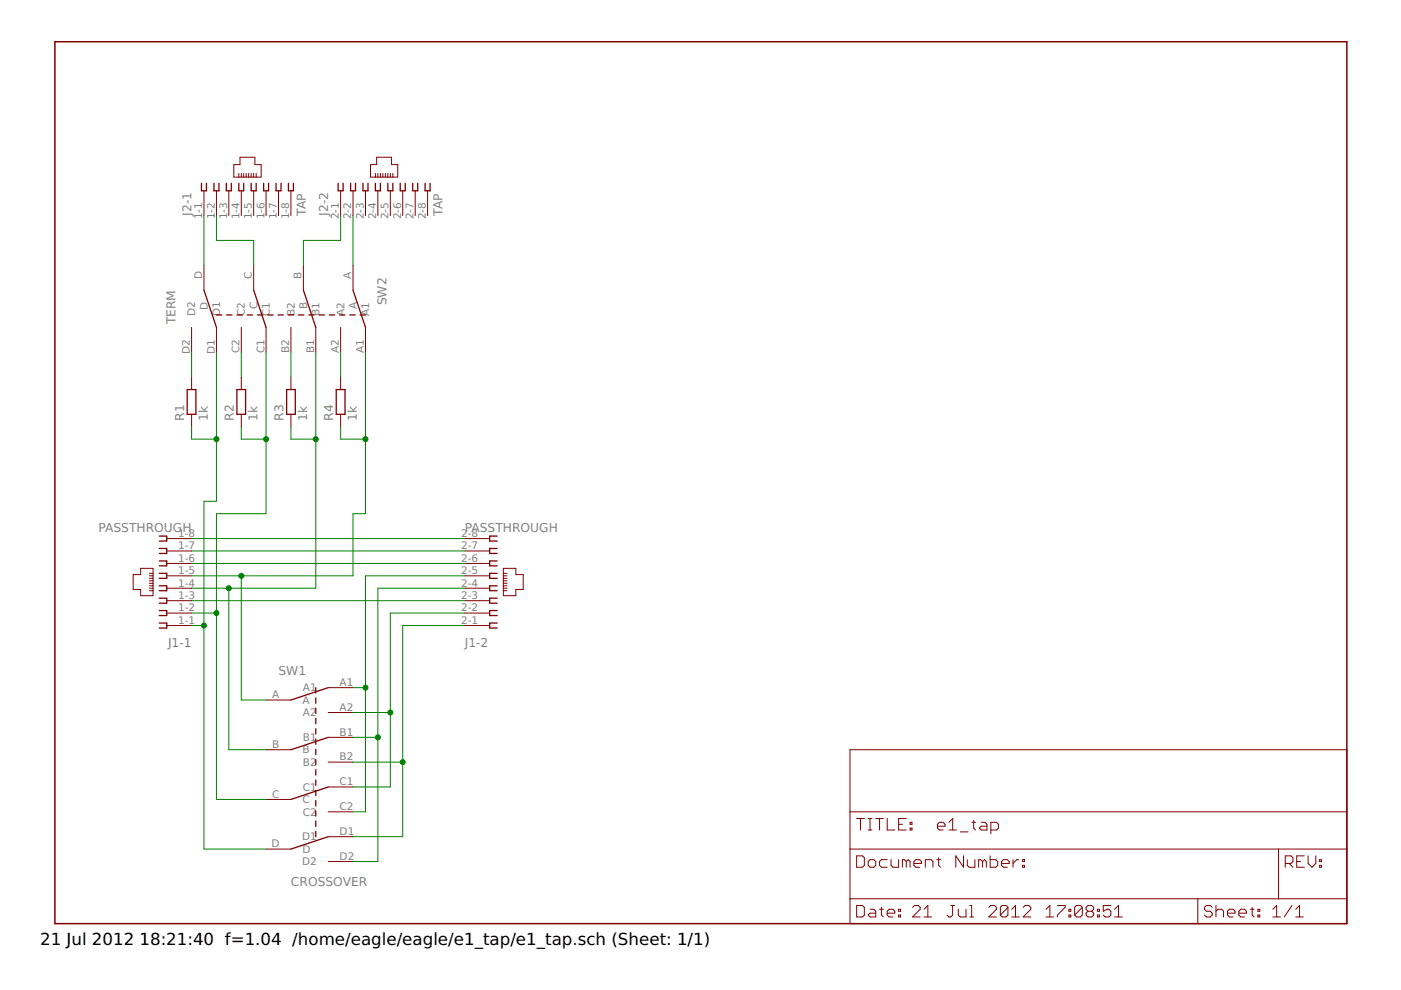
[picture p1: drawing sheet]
<svg xmlns="http://www.w3.org/2000/svg" width="297mm" height="210mm" viewBox="0 0 297 210" stroke-linecap="round" stroke-linejoin="round" font-family="sans-serif">
<g fill="none" stroke="#800000" stroke-width=".28">
<path d="M42.7 38.9v1.5h1.1v-1.5M45.4 38.9v1.5h1v-1.5M48 38.9v1.5h1v-1.5M50.6 38.9v1.5h1.1v-1.5M53.3 38.9v1.5h1v-1.5M55.9 38.9v1.5h1v-1.5M58.5 38.9v1.5h1.1v-1.5M61.2 38.9v1.5h1v-1.5M71.7 38.9v1.5h1v-1.5M74.3 38.9v1.5h1.1v-1.5M77 38.9v1.5h1v-1.5M79.6 38.9v1.5h1v-1.5"/>
<path d="M82.2 38.9v1.5h1.1v-1.5M84.9 38.9v1.5h1v-1.5M87.5 38.9v1.5h1.1v-1.5M90.1 38.9v1.5h1.1v-1.5M43.2 61.5l2.7 7.9M45.9 66.8h1.1M48 66.8h1.2M50.2 66.8h1.2M52.4 66.8h1.2M53.8 61.5l2.6 7.9M54.6 66.8h1.1M56.8 66.8h1.1"/>
<path d="M58.9 66.8h1.2M61.1 66.8h1.2M63.3 66.8h1.1M64.3 61.5l2.7 7.9M65.5 66.8h1.1M67.6 66.8h1.2M69.8 66.8h1.2M72 66.8h1.1M74.2 66.8h1.1M74.8 61.5l2.7 7.9M76.3 66.8h1.2M39.7 82.6h1.8v5.2h-1.8z"/>
<path d="M50.2 82.6h1.9v5.2h-1.9zM60.8 82.6h1.8v5.2h-1.8zM71.3 82.6h1.9v5.2h-1.9zM33.8 113.7h1.5v1h-1.5M33.8 116.3h1.5v1h-1.5M33.8 118.9h1.5v1.1h-1.5M105.4 118.9h-1.6v1.1h1.6M105.4 116.3h-1.6v1h1.6M105.4 113.7h-1.6v1h1.6M33.8 132.1h1.5v1.1h-1.5M33.8 121.6h1.5v1h-1.5M33.8 124.2h1.5v1h-1.5"/>
<path d="M33.8 126.8h1.5v1.1h-1.5M33.8 129.5h1.5v1h-1.5M105.4 132.1h-1.6v1.1h1.6M105.4 129.5h-1.6v1h1.6M105.4 126.8h-1.6v1.1h1.6M105.4 124.2h-1.6v1h1.6M105.4 121.6h-1.6v1h1.6M67 145.8v1.1M67 148v1.1M67 150.1v1.2M67 152.3v1.2M67 154.5v1.1"/>
<path d="M67 156.7v1.1M67 158.9v1.1M69.6 145.8l-7.9 2.6M69.6 156.3l-7.9 2.7M67 161v1.2M67 163.2v1.1M67 165.4v1.1M67 167.6v1.1M67 169.7v1.2M67 171.9v1.1M67 174.1v1.1M67 176.3v1.1"/>
<path d="M69.6 166.9l-7.9 2.6M69.6 177.4l-7.9 2.6"/>
</g>
<g fill="none" stroke="#800000" stroke-width=".21">
<path d="M50.6 36.8v.7M50.9 33.3h3.1v1.6h1.4v2.6h-5.8v-2.6h1.3zM51.2 36.8v.7M51.7 36.8v.7M52.2 36.8v.7M52.7 36.8v.7M53.3 36.8v.7M53.8 36.8v.7M54.3 36.8v.7M79.6 36.8v.7M79.9 33.3h3.1v1.6h1.3v2.6h-5.8v-2.6h1.4zM80.1 36.8v.7"/>
<path d="M80.6 36.8v.7M81.2 36.8v.7M81.7 36.8v.7M82.2 36.8v.7M82.8 36.8v.7M83.3 36.8v.7M43.2 40.4v5.3M43.2 56.2v5.3M45.9 40.4v5.3M48.5 40.4v5.3M51.2 40.4v5.3M53.8 40.4v5.3"/>
<path d="M53.8 56.2v5.3M56.4 40.4v5.3M59.1 40.4v5.3M61.7 40.4v5.3M64.3 56.2v5.3M72.2 40.4v5.3M74.8 40.4v5.3M74.8 56.2v5.3M77.5 40.4v5.3M80.1 40.4v5.3M82.8 40.4v5.3M85.4 40.4v5.3"/>
<path d="M88 40.4v5.3M90.7 40.4v5.3M40.6 69.4v5.3M40.6 79.9v2.7M45.9 69.4v5.3M51.2 69.4v5.3M51.2 79.9v2.7M56.4 69.4v5.3M61.7 69.4v5.3M61.7 79.9v2.7M67 69.4v5.3M72.2 69.4v5.3"/>
<path d="M72.2 79.9v2.7M77.5 69.4v5.3M40.6 87.8v2.7M51.2 87.8v2.7M61.7 87.8v2.7M72.2 87.8v2.7M35.3 119.5h5.3M35.3 116.8h5.3M35.3 114.2h5.3M98.6 119.5h5.2M98.6 116.8h5.2M98.6 114.2h5.2"/>
<path d="M28.2 121.8h1.6v-1.3h2.6v5.8h-2.6v-1.3h-1.6zM31.7 125.2h.7M31.7 124.7h.7M31.7 124.2h.7M31.7 123.7h.7M31.7 123.1h.7M31.7 122.6h.7M31.7 122.1h.7M31.7 121.6h.7M35.3 124.7h5.3M35.3 122.1h5.3M35.3 132.6h5.3"/>
<path d="M35.3 130h5.3M35.3 127.4h5.3M98.6 124.7h5.2M98.6 122.1h5.2M98.6 132.6h5.2M98.6 130h5.2M98.6 127.4h5.2M106.7 120.5h2.7v1.3h1.5v3.2h-1.5v1.3h-2.7zM106.7 125.2h.8M106.7 124.7h.8M106.7 124.2h.8M106.7 123.7h.8"/>
<path d="M106.7 123.1h.8M106.7 122.6h.8M106.7 122.1h.8M106.7 121.6h.8M56.4 148.4h5.3M56.4 159h5.3M69.6 145.8h5.2M69.6 151.1h5.2M69.6 156.3h5.2M180.2 159h105.4v36.8h-105.4zM56.4 169.5h5.3M69.6 161.6h5.2"/>
<path d="M69.6 166.9h5.2M69.6 172.1h5.2M69.6 177.4h5.2M180.2 172.1h105.4M181.6 173.5h1.7M182.4 173.5v2.5M184.1 173.5h.8M184.1 176h.8M184.5 173.5v2.5M185.7 173.5h1.6M186.5 173.5v2.5M188.1 173.5v2.5h1.6"/>
<path d="M190.5 174.8h.8M192.2 173.5h-1.7v2.5h1.7M193 175.6h.4v.4h-.4zM193 174.3h.4v.5h-.4zM198.8 175.2h1.6v-.4l-.4-.5h-.8l-.4 .5v.8l.4 .4h.8M201.2 176h1.6M201.2 174.3l.8-.8v2.5M203.6 176.4h1.6M206 174.3h.8M206.4 173.9v1.7l.4 .4M208 174.3h.9l.4 .5v1.2h-1.3l-.4-.4 .4-.4h1.3M210.1 176h1.2l.4-.4v-.8l-.4-.5h-1.2v2.5"/>
<path d="M56.4 180h5.3M69.6 182.7h5.2M180.2 180h105.4M180.2 190.6h105.4M181.6 181.5h1.2l.5 .4v1.6l-.5 .4h-1.2zM181.6 192h1.2l.5 .4v1.6l-.5 .4h-1.2zM184.1 182.7l.4-.4h.8l.4 .4v.8l-.4 .4h-.8l-.4-.4zM184.5 192.8h.8l.4 .4v1.2h-1.2l-.4-.4 .4-.4h1.2M186.5 192.8h.8M186.9 192.4v1.6l.4 .4M188.1 193.6h1.6v-.4l-.4-.4h-.8l-.4 .4v.8l.4 .4h.8M188.1 182.3h-1.2l-.4 .4v.8l.4 .4h1.2"/>
<path d="M188.9 182.3v1.2l.4 .4h1.2v-1.6M190.5 194h.4v.4h-.4zM190.5 192.8h.4v.4h-.4zM192.2 182.7l-.5-.4h-.4v1.6M192.2 182.7l.4-.4 .4 .4v1.2M192.2 182.7v1.2M193.5 192.4l.4-.4h.8l.4 .4v.4l-1.6 1.6h1.6M193.8 183.1h1.6v-.4l-.4-.4h-.8l-.4 .4v.8l.4 .4h.8M195.9 194.4h1.6M195.9 192.8l.8-.8v2.4M196.2 183.9v-1.6h1.2l.4 .4v1.2M198.6 182.3h.8"/>
<path d="M199 181.9v1.6l.4 .4M201.6 192h.8M202 192v2l-.4 .4h-.4l-.4-.4M203.2 192.8v1.2l.4 .4h1.2v-1.6M204.3 181.5v2.4l-1.7-2.4v2.4M205.1 182.3v1.2l.4 .4h1.2v-1.6M205.6 194.4h.8M205.6 192h.4v2.4M208.3 182.7l-.4-.4h-.4v1.6M208.3 182.7v1.2M208.3 182.7l.4-.4 .4 .4v1.2M209.7 192.4l.4-.4h.8l.4 .4v.4l-1.6 1.6h1.6"/>
<path d="M209.9 181.5v2.4h1.2l.4-.4v-.8l-.4-.4h-1.2M212.3 183.1h1.7v-.4l-.4-.4h-.8l-.5 .4v.8l.5 .4h.8M213.7 192.4v1.6l-.4 .4h-.8l-.4-.4M213.7 192.4l-.4-.4h-.8l-.4 .4v1.6M213.7 192.4l-1.6 1.6M214.5 194.4h1.6M214.5 192.8l.8-.8v2.4M214.8 182.3v1.6M216 182.3h-.4l-.8 .8M216.8 182.3h.4v.4h-.4zM216.8 183.5h.4v.4h-.4zM216.9 192.4l.4-.4h.8l.4 .4v.4l-1.6 1.6h1.6"/>
<path d="M221.8 194.4h1.6M221.8 192.8l.8-.8v2.4M224.2 192h1.6v.4l-1.6 1.6v.4M226.6 194h.4v.4h-.4zM226.6 192.8h.4v.4h-.4zM229.5 192.4v1.6l-.4 .4h-.9l-.4-.4M229.5 192.4l-.4-.4h-.9l-.4 .4v1.6M229.5 192.4l-1.7 1.6M230.7 193.2l-.4 .4v.4l.4 .4h.8l.4-.4v-.4l-.4-.4M230.7 193.2l-.4-.4v-.4l.4-.4h.8l.4 .4v.4l-.4 .4M230.7 193.2h.8M232.7 194h.4v.4h-.4z"/>
<path d="M232.7 192.8h.4v.4h-.4zM235.5 192h-1.6v1.2l.8-.4h.4l.4 .4v.8l-.4 .4h-.8l-.4-.4M236.3 194.4h1.7M236.3 192.8l.9-.8v2.4M254 190.6v5.2M257 192.4l-.4-.4h-.8l-.4 .4v.4l.4 .4h.8l.4 .4v.4l-.4 .4h-.8l-.4-.4M257.8 193.2l.4-.4h.8l.4 .4v1.2M257.8 192v2.4M260.2 193.6h1.7v-.4l-.4-.4h-.9l-.4 .4v.8l.4 .4h.9M262.7 193.6h1.6v-.4l-.4-.4h-.8l-.4 .4v.8l.4 .4h.8M265.1 192.8h.8M265.5 192.4v1.6l.4 .4"/>
<path d="M266.7 194h.4v.4h-.4zM266.7 192.8h.4v.4h-.4zM269.9 194.4h1.6M269.9 192.8l.8-.8v2.4M271.1 180v10.6M272.5 183.1h1.2l.4-.4v-.8l-.4-.4h-1.2v2.4M273.3 183.1l.8 .8M273.9 192l-1.6 2.4M274.7 194.4h1.6M274.7 192.8l.8-.8v2.4M274.9 182.7h.8M276.5 181.5h-1.6v2.4h1.6"/>
<path d="M277.3 181.5v1.6l.9 .8 .8-.8v-1.6M279.8 182.3h.4v.4h-.4zM279.8 183.5h.4v.4h-.4z"/>
</g>
<path d="M11.6 8.8h274v187h-274z" fill="none" stroke="#800000" stroke-width=".32"/>
<g fill="none" stroke="#008000" stroke-width=".21">
<path d="M43.2 45.7v10.5M45.9 45.7v5.3h7.9v5.2M72.2 45.7v5.3h-7.9v5.2M74.8 45.7v10.5M40.6 74.7v5.2M45.9 74.7v31.6h-2.7v73.7h13.2M51.2 74.7v5.2M56.4 74.7v34.2h-10.5v60.6h10.5M61.7 74.7v5.2M67 74.7v50h-26.4M72.2 74.7v5.2M77.5 74.7v34.2h-2.7v13.2h-34.2"/>
<path d="M40.6 90.5v2.6h5.3M51.2 90.5v2.6h5.2M61.7 90.5v2.6h5.3M72.2 90.5v2.6h5.3M40.6 114.2h58M40.6 116.8h58M40.6 119.5h58M40.6 127.4h58M40.6 130h5.3M40.6 132.6h2.6M48.5 124.7v34.3h7.9M51.2 122.1v26.3h5.2"/>
<path d="M98.6 130h-15.8v36.9h-8M98.6 132.6h-13.2v44.8h-10.6M98.6 124.7h-18.5v58h-5.3M98.6 122.1h-21.1v50h-2.7M74.8 145.8h2.7M74.8 156.3h5.3M74.8 151.1h8M74.8 161.6h10.6"/>
</g>
<g fill="#008000" stroke="#008000" stroke-width=".21">
<circle cx="56.4" cy="93.1" r=".53"/>
<circle cx="45.9" cy="130" r=".53"/>
<circle cx="45.9" cy="93.1" r=".53"/>
<circle cx="43.2" cy="132.6" r=".53"/>
<circle cx="48.5" cy="124.7" r=".53"/>
<circle cx="67" cy="93.1" r=".53"/>
<circle cx="51.2" cy="122.1" r=".53"/>
<circle cx="77.5" cy="93.1" r=".53"/>
<circle cx="77.5" cy="145.8" r=".53"/>
<circle cx="80.1" cy="156.3" r=".53"/>
<circle cx="82.8" cy="151.1" r=".53"/>
<circle cx="85.4" cy="161.6" r=".53"/>
</g>
<g font-size="3.5">
<text x="8.5" y="200.4">21 Jul 2012</text>
<text x="29.6" y="200.4">18:21:40 f=1.04 /home/eagle/eagle/e1_tap/e1_tap.sch (Sheet: 1/1)</text>
</g>
<g font-size="2.6" fill="#808080">
<text x="40.6" y="45.7" transform="rotate(-90 40.6 45.7)">J2-1</text>
<text x="64.8" y="45.7" transform="rotate(-90 64.8 45.7)">TAP</text>
<text x="69.6" y="45.7" transform="rotate(-90 69.6 45.7)">J2-2</text>
<text x="93.8" y="45.7" transform="rotate(-90 93.8 45.7)">TAP</text>
<text x="82" y="64.8" transform="rotate(-90 82 64.8)">SW2</text>
<text x="37.2" y="68.8" transform="rotate(-90 37.2 68.8)">TERM</text>
<text x="39.1" y="89.2" transform="rotate(-90 39.1 89.2)">R1</text>
<text x="44" y="89.2" transform="rotate(-90 44 89.2)">1k</text>
<text x="49.6" y="89.2" transform="rotate(-90 49.6 89.2)">R2</text>
<text x="54.6" y="89.2" transform="rotate(-90 54.6 89.2)">1k</text>
<text x="60.1" y="89.2" transform="rotate(-90 60.1 89.2)">R3</text>
<text x="65.1" y="89.2" transform="rotate(-90 65.1 89.2)">1k</text>
<text x="70.7" y="89.2" transform="rotate(-90 70.7 89.2)">R4</text>
<text x="75.6" y="89.2" transform="rotate(-90 75.6 89.2)">1k</text>
<text x="20.9" y="112.9">PASSTHROUGH</text>
<text x="98.6" y="112.9">PASSTHROUGH</text>
<text x="35.6" y="137.1">J1-1</text>
<text x="98.6" y="137.1">J1-2</text>
<text x="59.1" y="143.2">SW1</text>
<text x="61.7" y="187.9">CROSSOVER</text>
</g>
<g font-size="2.2" fill="#808080">
<text x="42.9" y="46.5" transform="rotate(-90 42.9 46.5)">1-1</text>
<text x="45.5" y="46.5" transform="rotate(-90 45.5 46.5)">1-2</text>
<text x="48.1" y="46.5" transform="rotate(-90 48.1 46.5)">1-3</text>
<text x="50.8" y="46.5" transform="rotate(-90 50.8 46.5)">1-4</text>
<text x="53.4" y="46.5" transform="rotate(-90 53.4 46.5)">1-5</text>
<text x="56" y="46.5" transform="rotate(-90 56 46.5)">1-6</text>
<text x="58.7" y="46.5" transform="rotate(-90 58.7 46.5)">1-7</text>
<text x="61.3" y="46.5" transform="rotate(-90 61.3 46.5)">1-8</text>
<text x="71.9" y="46.5" transform="rotate(-90 71.9 46.5)">2-1</text>
<text x="74.5" y="46.5" transform="rotate(-90 74.5 46.5)">2-2</text>
<text x="77.1" y="46.5" transform="rotate(-90 77.1 46.5)">2-3</text>
<text x="79.8" y="46.5" transform="rotate(-90 79.8 46.5)">2-4</text>
<text x="82.4" y="46.5" transform="rotate(-90 82.4 46.5)">2-5</text>
<text x="85" y="46.5" transform="rotate(-90 85 46.5)">2-6</text>
<text x="87.7" y="46.5" transform="rotate(-90 87.7 46.5)">2-7</text>
<text x="90.3" y="46.5" transform="rotate(-90 90.3 46.5)">2-8</text>
<text x="42.9" y="59.1" transform="rotate(-90 42.9 59.1)">D</text>
<text x="53.4" y="59.1" transform="rotate(-90 53.4 59.1)">C</text>
<text x="64" y="59.1" transform="rotate(-90 64 59.1)">B</text>
<text x="74.5" y="59.1" transform="rotate(-90 74.5 59.1)">A</text>
<text x="44" y="65.7" transform="rotate(-90 44 65.7)">D</text>
<text x="54.6" y="65.5" transform="rotate(-90 54.6 65.5)">C</text>
<text x="65.1" y="65.5" transform="rotate(-90 65.1 65.5)">B</text>
<text x="75.7" y="65.5" transform="rotate(-90 75.7 65.5)">A</text>
<text x="41.4" y="67" transform="rotate(-90 41.4 67)">D2</text>
<text x="46.7" y="67" transform="rotate(-90 46.7 67)">D1</text>
<text x="51.9" y="67" transform="rotate(-90 51.9 67)">C2</text>
<text x="57.2" y="67" transform="rotate(-90 57.2 67)">C1</text>
<text x="62.5" y="67" transform="rotate(-90 62.5 67)">B2</text>
<text x="67.7" y="67" transform="rotate(-90 67.7 67)">B1</text>
<text x="73" y="67" transform="rotate(-90 73 67)">A2</text>
<text x="78.3" y="67" transform="rotate(-90 78.3 67)">A1</text>
<text x="40.2" y="75" transform="rotate(-90 40.2 75)">D2</text>
<text x="45.5" y="75" transform="rotate(-90 45.5 75)">D1</text>
<text x="50.8" y="74.8" transform="rotate(-90 50.8 74.8)">C2</text>
<text x="56" y="74.8" transform="rotate(-90 56 74.8)">C1</text>
<text x="61.3" y="74.8" transform="rotate(-90 61.3 74.8)">B2</text>
<text x="66.6" y="74.8" transform="rotate(-90 66.6 74.8)">B1</text>
<text x="71.9" y="74.8" transform="rotate(-90 71.9 74.8)">A2</text>
<text x="77.1" y="74.8" transform="rotate(-90 77.1 74.8)">A1</text>
<text x="37.8" y="113.8">1-8</text>
<text x="97.8" y="113.8">2-8</text>
<text x="37.8" y="119.1">1-6</text>
<text x="37.8" y="116.5">1-7</text>
<text x="97.8" y="119.1">2-6</text>
<text x="97.8" y="116.5">2-7</text>
<text x="37.8" y="124.4">1-4</text>
<text x="37.8" y="121.7">1-5</text>
<text x="97.8" y="124.4">2-4</text>
<text x="97.8" y="121.7">2-5</text>
<text x="37.8" y="129.6">1-2</text>
<text x="37.8" y="127">1-3</text>
<text x="97.8" y="129.6">2-2</text>
<text x="97.8" y="127">2-3</text>
<text x="37.8" y="132.3">1-1</text>
<text x="97.8" y="132.3">2-1</text>
<text x="57.7" y="148.1">A</text>
<text x="64.1" y="149.2">A</text>
<text x="64.2" y="146.6">A1</text>
<text x="72" y="145.4">A1</text>
<text x="64.2" y="151.9">A2</text>
<text x="72" y="150.7">A2</text>
<text x="72" y="156">B1</text>
<text x="57.7" y="158.6">B</text>
<text x="64.1" y="159.8">B</text>
<text x="64.2" y="157.1">B1</text>
<text x="72" y="161.2">B2</text>
<text x="64.2" y="167.7">C1</text>
<text x="64.2" y="162.4">B2</text>
<text x="72" y="166.5">C1</text>
<text x="57.7" y="169.1">C</text>
<text x="64.1" y="170.3">C</text>
<text x="64.2" y="172.9">C2</text>
<text x="72" y="171.8">C2</text>
<text x="57.5" y="179.7">D</text>
<text x="64" y="178.2">D1</text>
<text x="72" y="177">D1</text>
<text x="64" y="183.5">D2</text>
<text x="64.1" y="180.8">D</text>
<text x="72" y="182.3">D2</text>
</g>
</svg>
